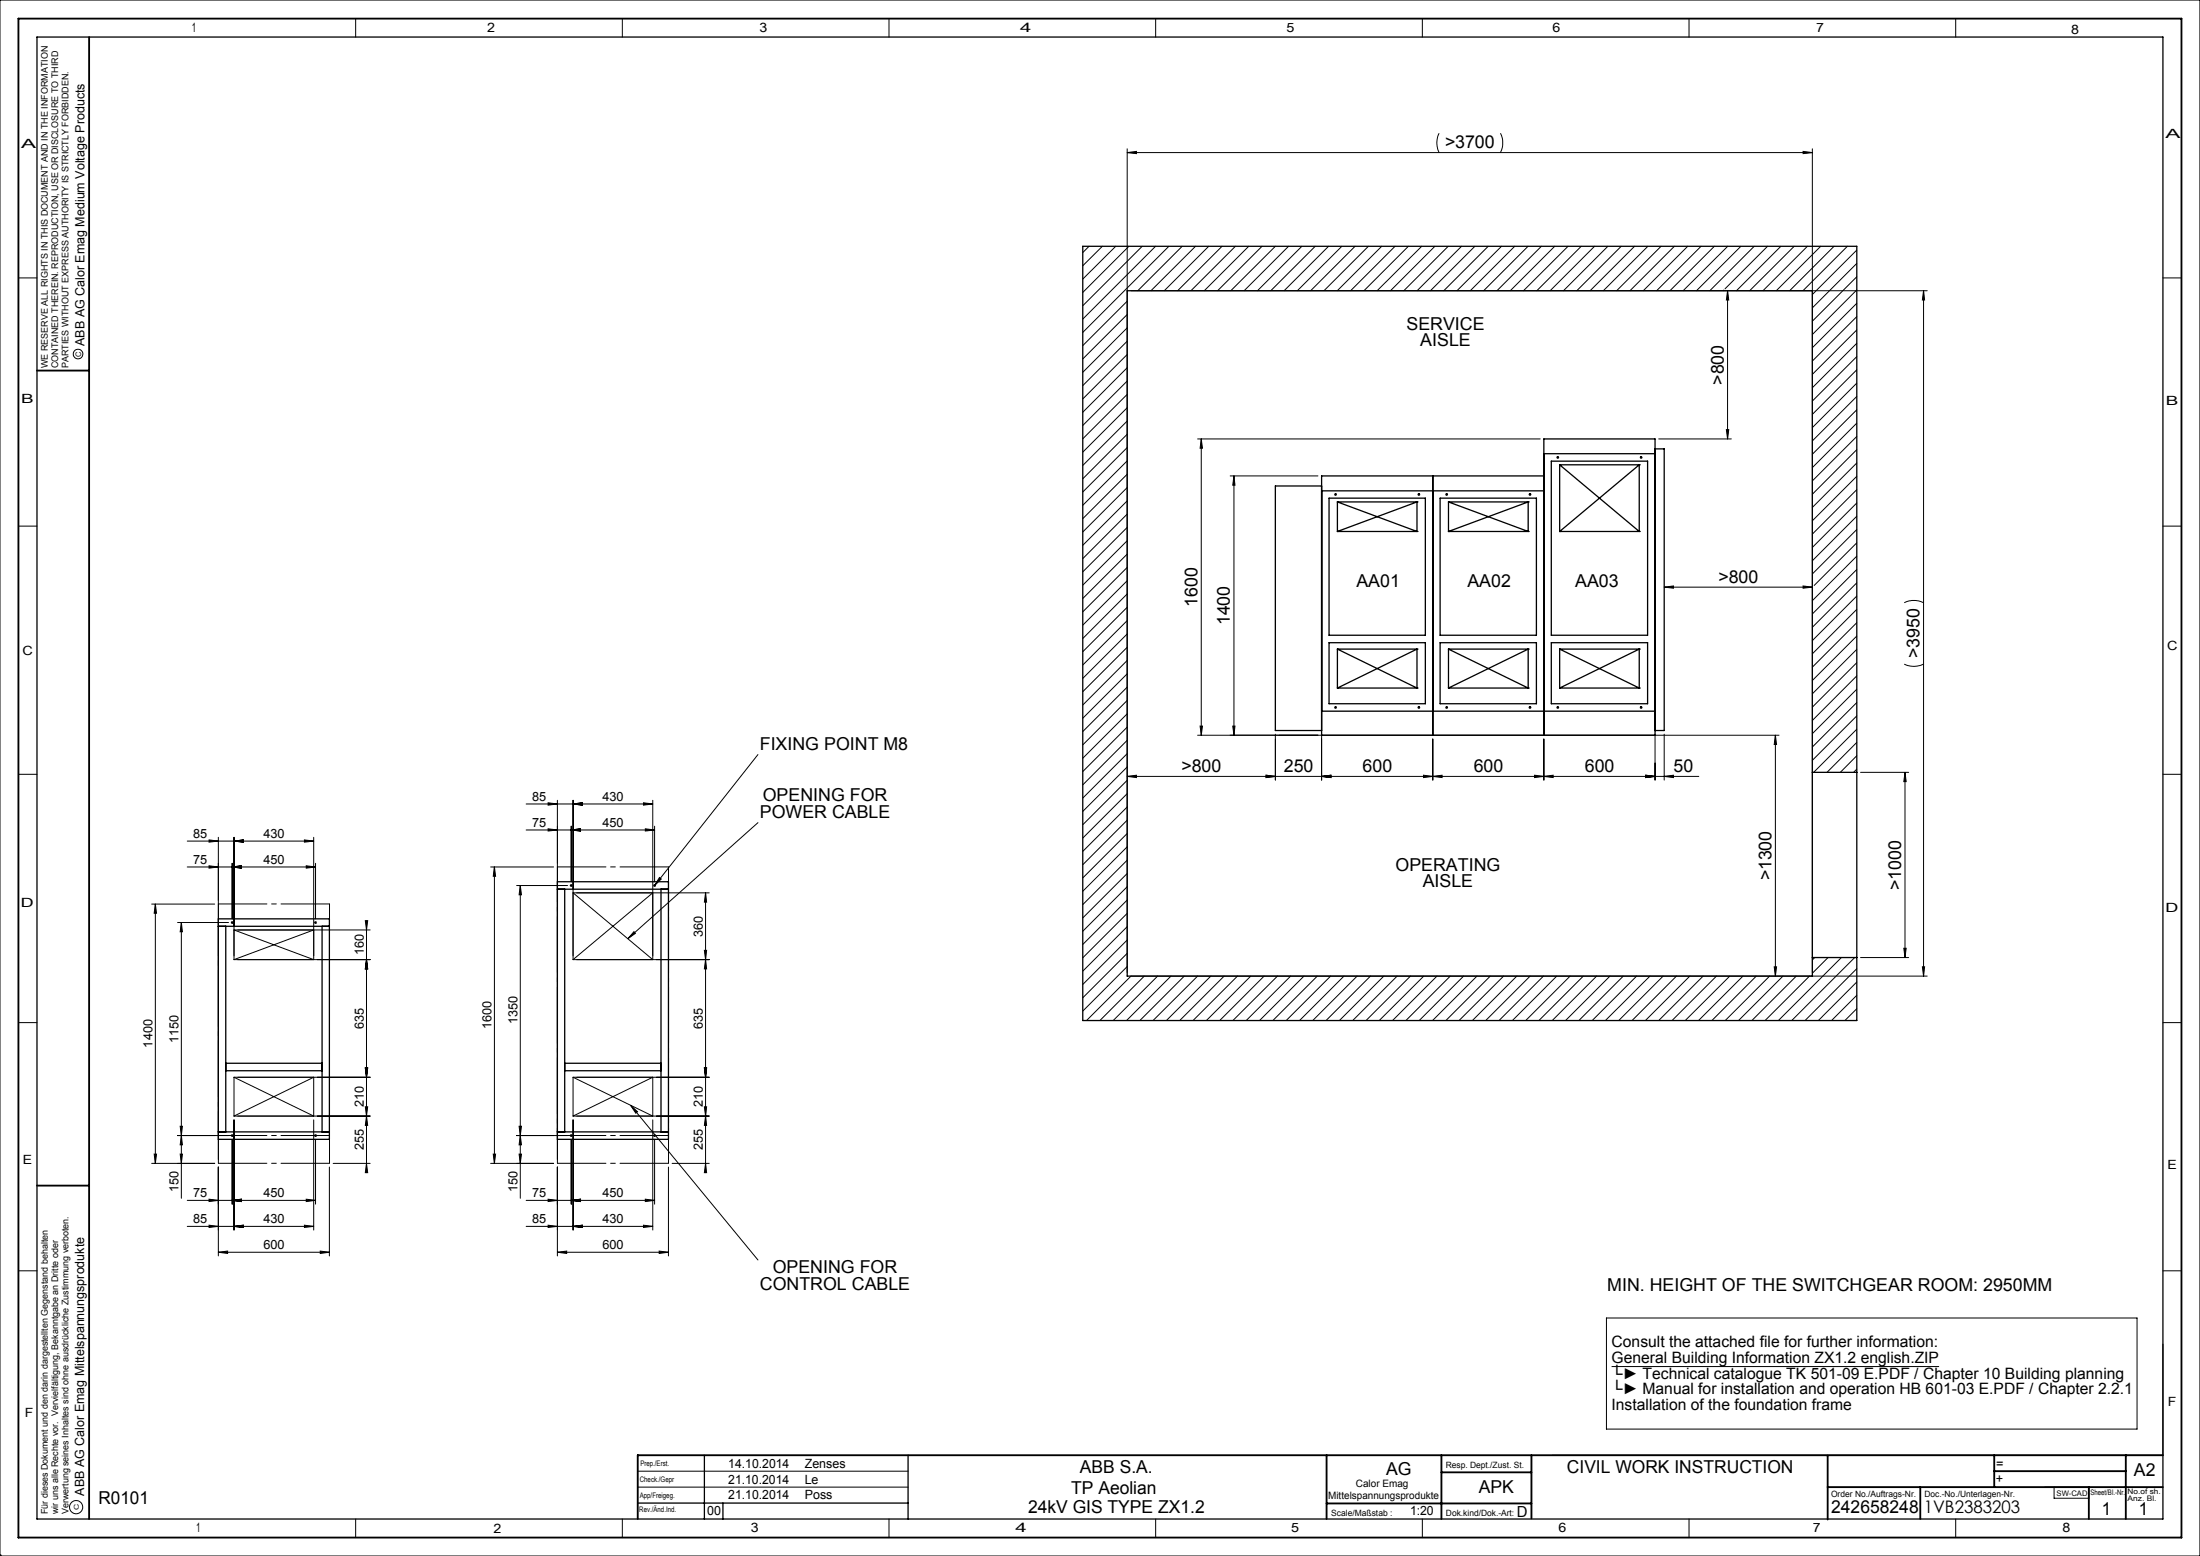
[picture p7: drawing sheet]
<svg xmlns="http://www.w3.org/2000/svg" width="594mm" height="420mm" viewBox="0 0 594 420" stroke-linecap="round" stroke-linejoin="round" font-family="sans-serif">
<g fill="none" stroke="#000" stroke-width=".27">
<path d="M96 5v5M168 5v5M240 5v5M312 5v5M384 5v5M456 5v5M528 5v5M388.5 36l-.3 1-.3 1.4 .3 1.8 .3 1M405.1 36l.6 2v1.5l-.6 1.7M304.3 40.2v222.3M304.3 41.2h185M304.3 41.2l2.5-.3v.6z"/>
<path d="M486.8 40.9l2.5 .3-2.5 .3zM489.3 40.2v222.3M5 75h5M294 66.5l-1.7 1.7M297.6 66.5l-5.3 5.2M301.2 66.5l-8.9 8.8M304.8 66.5l-12.5 12.4M305.4 78.5h214.9M308.4 66.5l-16.1 16M312 66.5l-19.7 19.6M315.6 66.5l-23.3 23.2M319.2 66.5l-12 12"/>
<path d="M322.8 66.5l-12 12M326.4 66.5l-12 12M330 66.5l-12 12M333.6 66.5l-12 12M337.1 66.5l-11.9 12M340.7 66.5l-11.9 12M344.3 66.5l-12 12M347.9 66.5l-12 12M351.5 66.5l-12 12M355.1 66.5l-12 12M358.7 66.5l-12 12M362.3 66.5l-12 12"/>
<path d="M365.9 66.5l-12 12M369.5 66.5l-12 12M373.1 66.5l-12 12M376.7 66.5l-12 12M380.3 66.5l-12 12M383.9 66.5l-12.1 12M387.4 66.5l-12 12M391 66.5l-12 12M394.6 66.5l-12 12M398.2 66.5l-12 12M401.8 66.5l-12 12M405.4 66.5l-12 12"/>
<path d="M409 66.5l-12 12M412.6 66.5l-12 12M416.2 66.5l-12 12M419.8 66.5l-12 12M423.4 66.5l-12.1 12M426.9 66.5l-12 12M430.5 66.5l-12 12M434.1 66.5l-12 12M437.7 66.5l-12 12M441.3 66.5l-12 12M444.9 66.5l-12 12M448.5 66.5l-12 12"/>
<path d="M452.1 66.5l-12 12M455.7 66.5l-12 12M459.3 66.5l-12 12M462.9 66.5l-12 12M465.4 78.3l-.2 .2M466.4 78.5l.4 2.5h-.7zM466.4 78.5v40M466.5 66.5l-12.1 12M470 66.5l-12 12M473.6 66.5l-12 12M477.2 66.5l-11.5 11.5M480.8 66.5l-12 12"/>
<path d="M484.4 66.5l-12 12M488 66.5l-12 12M491.6 66.5l-12 12M495.2 66.5l-12 12M498.8 66.5l-12 12M501.3 67.5l-12 12M501.3 71.1l-12 12M501.3 74.7l-12 12M501.3 78.3l-12 12M519.4 78.5l.2 2.5h-.6zM519.4 78.5v185M584 75h5"/>
<path d="M304.3 81.3l-12 12M304.3 84.9l-12 12M304.3 88.5l-12 12M304.3 92.1l-12 12M304.3 95.7l-12 12M304.3 99.3l-12 12M501.3 81.9l-12 12M501.3 85.5l-12 12M501.3 89.1l-12 12M501.3 92.7l-12 12M501.3 96.3l-12 11.9M501.3 99.8l-12 12"/>
<path d="M304.3 102.9l-12 11.9M304.3 106.5l-12 11.9M304.3 110l-12 12M304.3 113.6l-12 12M304.3 117.2l-12 12M323.4 118.5h92.5M324.3 118.5l.4 2.5h-.7zM324.3 118.5v80M447.9 118.5h19.6M466.1 116h.7l-.4 2.5zM501.3 103.4l-12 12M501.3 107l-12 12"/>
<path d="M501.3 110.6l-12 12M501.3 114.2l-12 12M501.3 117.8l-12 12M304.3 120.8l-12 12M304.3 124.4l-12 12M304.3 128l-12 12M304.3 131.6l-12 12M304.3 135.2l-12 12M304.3 138.8l-12 12M332.1 128.5h23.7M333.2 128.5v70M333.2 128.5l.2 2.5h-.6z"/>
<path d="M501.3 121.4l-12 12M501.3 125l-12 12M501.3 128.6l-12 12M501.3 132.2l-12 12M501.3 135.8l-12 12M501.3 139.3l-12 12.1M5 142h5M304.3 142.4l-12 12M304.3 146l-12 12M304.3 149.6l-12 12M304.3 153.2l-12 12M304.3 156.8l-12 12"/>
<path d="M449.3 158.5h40M449.3 158.5l2.5-.3v.6zM486.8 158.2l2.5 .3-2.5 .3zM501.3 142.9l-12 12M501.3 146.5l-11.5 11.5M501.3 150.1l-12 12M501.3 153.7l-12 12M501.3 157.3l-12 12M584 142h5M304.3 160.3l-12 12M304.3 163.9l-12 12M304.3 167.5l-12 12"/>
<path d="M304.3 171.1l-12 12M304.3 174.7l-12 12M304.3 178.3l-12 12M501.3 160.9l-12 12M501.3 164.5l-12 12M501.3 168.1l-12 12M501.3 171.7l-12 12M501.3 175.3l-12 12M501.3 178.9l-12 12M514.1 179.3l1 .4 1.5 .2 1.7-.2 1.1-.4M514.1 162.7l2.1-.6 1.8 .1 1.4 .5M304.3 181.9l-12 12"/>
<path d="M304.3 185.5l-12 12M304.3 189.1l-12 12M304.3 192.7l-12 12M304.3 196.3l-12 12M304.3 199.8l-12 12.1M323.4 198.5h156.9M324 196h.7l-.4 2.5zM332.8 196h.6l-.2 2.5zM344.3 198.2v12.4M356.8 198.2v12.4M386.9 199.5v11.1M416.8 199.5v11.1"/>
<path d="M446.9 198.2v12.4M449.3 198.2v12.4M479.4 198.5v65M479.4 198.5l.3 2.5h-.7zM501.3 182.4l-12 12.1M501.3 186l-12 12M501.3 189.6l-12 12M501.3 193.2l-12 12M501.3 196.8l-11.6 11.7M5 209h5M142.1 217h34.1M148 216.7l2.5 .3-2.5 .3z"/>
<path d="M150.5 216v97M154.7 217l2.5-.3v.6zM154.7 216v43M173.7 216.7l2.5 .3-2.5 .3zM176.2 216v43l-21.5-18h36.8M204.6 203.7l-27.9 35.3M304.3 209.6l2.5-.3v.6zM304.3 203.4l-12 12M304.3 207l-12 12M304.3 210.6l-12 12M304.3 214.2l-12 12M304.3 217.8l-12 12"/>
<path d="M341.8 209.3l2.5 .3-2.5 .3zM356.8 209.6l2.5-.3v.6zM384.4 209.3l2.5 .3-2.5 .3zM386.9 209.6l2.5-.3v.6zM414.3 209.3l2.5 .3-2.5 .3zM416.8 209.6l2.5-.3v.6zM444.4 209.3l2.5 .3-2.5 .3zM449.3 209.6l2.5-.3v.6zM458.7 209.6h-154.4M501.3 200.4l-8 8.1M501.3 204l-4.4 4.5M501.3 207.6l-.8 .9"/>
<path d="M502.4 208.5h12.9M514.3 208.5l.4 2.5h-.7zM514.3 208.5v50M584 209h5M50.6 234h34.6M50.6 227h34.1M56.4 233.7l2.5 .3-2.5 .3zM56.4 226.7l2.5 .3-2.5 .3zM58.9 226v87M62.7 234l2.5-.3v.6zM62.7 233v15M63.2 227l2.5-.3v.6z"/>
<path d="M63.2 226v33M82.2 226.7l2.5 .3-2.5 .3zM82.7 233.7l2.5 .3-2.5 .3zM84.7 226v33l-21.5-8h36.7M85.2 233v15M132.5 234h17M133.5 234l.3 2.5h-.6zM133.5 234v80M139.5 239h13.7M140.5 239l.3 2.5h-.6zM140.5 239v84.4M142.1 224h34.6"/>
<path d="M148 223.7l2.5 .3-2.5 .3zM154.2 224l2.5-.3v.6zM154.2 223v15M174.2 223.7l2.5 .3-2.5 .3zM176.7 223v15M178 236.9l.5 .4-1.8 1.7zM204.6 222.1l-35.1 31.3M304.3 221.4l-12 12M304.3 225l-12 12M304.3 228.6l-12 12M304.3 232.2l-12 12M304.3 235.8l-12 12"/>
<path d="M304.3 239.3l-12 12.1M41 244h17M41.9 244l.4 2.5h-.7zM41.9 244v70M47.9 249h13.8M49 249l.2 2.5h-.6zM49 249v74.4M63.2 259h36.7M84.7 251l-21.5 8M98.6 248.5h.7l-.3 2.5zM99 259l.3 2.5h-.7zM99 248.5v68"/>
<path d="M154.7 259h36.8M171.2 251.5l.4 .4-2.1 1.5zM176.2 241l-21.5 18M190.2 256.5h.6l-.3 2.5zM190.5 241l.3 2.5h-.6zM190.5 259l.3 2.5h-.6zM190.5 241v75.5M304.3 242.9l-12 12M304.3 246.5l-12 12M304.3 250.1l-12 12M304.3 253.7l-12 12M304.3 257.3l-12 12"/>
<path d="M490 258.5l-.7 .6M493.6 258.5l-4.3 4.2M497.2 258.5l-17 17M500.8 258.5l-17 17M502.4 258.5h12.9M514 256h.7l-.4 2.5zM5 276h5M304.3 260.9l-12 12M309 263.5l-12 12M312.6 263.5l-12 12M316.2 263.5l-12 12M319.8 263.5l-12 12"/>
<path d="M323.4 263.5l-12.1 12M326.9 263.5l-12 12M330.5 263.5l-12 12M334.1 263.5l-12 12M337.7 263.5l-12 12M341.3 263.5l-12 12M344.9 263.5l-12 12M348.5 263.5l-12 12M352.1 263.5l-12 12M355.7 263.5l-12 12M359.3 263.5l-12 12M362.9 263.5l-12 12"/>
<path d="M366.4 263.5l-12 12M370 263.5l-12 12M373.6 263.5l-12 12M377.2 263.5l-12 12M380.8 263.5l-12 12M384.4 263.5l-12 12M388 263.5l-12 12M391.6 263.5l-12 12M395.2 263.5l-12 12M398.8 263.5l-12 12M402.4 263.5l-12 12M406 263.5l-12.1 12"/>
<path d="M409.5 263.5l-12 12M413.1 263.5l-12 12M416.7 263.5l-12 12M420.3 263.5l-12 12M423.9 263.5l-12 12M427.5 263.5l-12 12M431.1 263.5l-12 12M434.7 263.5l-12 12M438.3 263.5l-12 12M441.9 263.5l-12 12M445.5 263.5l-12 12M449.1 263.5l-12 12"/>
<path d="M452.6 263.5l-11.9 12M456.2 263.5l-11.9 12M459.8 263.5l-11.9 12M463.4 263.5l-12 12M467 263.5l-12 12M470.6 263.5l-12 12M474.2 263.5l-12 12M477.8 263.5l-12 12M479 261h.7l-.3 2.5zM481.4 263.5l-12 12M485 263.5l-12 12M488.6 263.5l-12 12"/>
<path d="M501.3 261.5l-13.9 14M501.3 265.1l-10.3 10.4M501.3 268.7l-6.8 6.8M501.3 272.3l-3.2 3.2M519 261h.6l-.2 2.5zM520.3 263.5h-214.9l-12 12M584 276h5M63.2 290.8v10.5M63.2 290.8l21.5 10.5v-10.5l-21.5 10.5M63.2 290.8h36.7M98.6 288.3h.7l-.3 2.5zM98.6 298.7h.7l-.3 2.6z"/>
<path d="M154.7 290.8v10.5M154.7 290.8l21.5 10.5v-10.5l-21.5 10.5M154.7 290.8h36.8M170.3 298.4l34.3 41.7M170.3 298.4l1.8 1.7-.4 .4zM190.2 288.3h.6l-.3 2.5zM190.2 298.7h.6l-.3 2.6zM41 314h17M41.6 311.5h.7l-.4 2.5zM47.9 306.5h13.8M48.6 311.5h.6l-.2 2.5zM48.6 304h.6l-.2 2.5z"/>
<path d="M49 306.5l.2 2.5h-.6zM58.9 315v24M62.7 307.5v17.5M63.2 302.3v29.7M63.2 301.3h36.7M84.7 302.3v29.7M85.2 307.5v17.5M88.9 315v24M90 314h9.9M99 301.3l.3 2.5h-.7zM99 314l.3 2.5h-.7zM132.5 314h17"/>
<path d="M133.2 311.5h.6l-.3 2.5zM139.5 306.5h13.7M140.2 311.5h.6l-.3 2.5zM140.2 304h.6l-.3 2.5zM140.5 306.5l.3 2.5h-.6zM150.5 315v24M154.2 307.5v17.5M154.7 302.3v29.7M154.7 301.3h36.8M176.2 302.3v29.7M176.7 307.5v17.5M180.5 315v24"/>
<path d="M181.5 314h10M190.5 301.3l.3 2.5h-.6zM190.5 314l.3 2.5h-.6zM50.6 324h34.6M50.6 331h34.1M56.4 323.7l2.5 .3-2.5 .3zM56.4 330.7l2.5 .3-2.5 .3zM58.9 338l2.6-.3v.6zM58.9 338h30M62.7 324l2.5-.3v.6zM63.2 331l2.5-.3v.6zM82.2 330.7l2.5 .3-2.5 .3z"/>
<path d="M82.7 323.7l2.5 .3-2.5 .3zM86.5 337.7l2.4 .3-2.4 .3zM142.1 324h34.6M142.1 331h34.1M148 330.7l2.5 .3-2.5 .3zM148 323.7l2.5 .3-2.5 .3zM150.5 338l2.5-.3v.6zM150.5 338h30M154.2 324l2.5-.3v.6zM154.7 331l2.5-.3v.6zM173.7 330.7l2.5 .3-2.5 .3zM174.2 323.7l2.5 .3-2.5 .3z"/>
<path d="M178 337.7l2.5 .3-2.5 .3zM5 343h5M433.7 355.8h143.3v29.9h-143.3zM584 343h5M435.1 368.9h88.5M584 362.8v30h-164.8M172.2 397.1h73M-.1 420h594.1v-420h-594v420M0 419.9v.1M.4 419.6l-.4 .4M96 410v5M168 410v5"/>
<path d="M172.2 401.4h73M240 410v5M312 410v5M384 410v5M456 410v5M528 410v5M552 401.4h12v3h-9.4v-3"/>
<circle cx="21.1" cy="95.6" r="1.3"/>
<circle cx="20.5" cy="406.8" r="1.78"/>
</g>
<g fill="none" stroke="#000" stroke-width=".35">
<path d="M10 10h574v400h-574zM292.3 66.5h209v209h-209zM304.3 78.5h185v185h-185zM356.8 131.2h-12.5v66h12.5M356.8 132.5h60M358.8 134.5h26v37h-26zM361.1 135.5v8M361.1 135.5h21.5M361.1 135.5l21.5 8M382.6 135.5v8M382.6 135.5l-21.5 8M386.9 128.5v70"/>
<path d="M388.8 134.5h26v37h-26zM391.1 135.5h21.5M391.1 135.5v8M391.1 135.5l21.5 8M412.6 135.5v8M412.6 135.5l-21.5 8M416.8 128.5h-60v70h90.1v-80h-30.1v80M416.8 122.5h30M418.9 124.5h26v47h-26zM421.1 125.5h21.5M421.1 125.5v18M421.1 125.5l21.5 18"/>
<path d="M442.6 125.5v18M442.6 125.5l-21.5 18M446.9 121.2h2.4v76h-2.4M361.1 143.5h21.5M391.1 143.5h21.5M421.1 143.5h21.5M358.8 173.5h26v16.5h-26zM361.1 175.2h21.5M361.1 175.2v10.5M361.1 175.2l21.5 10.5M382.6 175.2v10.5M382.6 175.2l-21.5 10.5"/>
<path d="M388.8 173.5h26v16.5h-26zM391.1 175.2h21.5M391.1 175.2v10.5M391.1 175.2l21.5 10.5M412.6 175.2v10.5M412.6 175.2l-21.5 10.5M418.9 173.5h26v16.5h-26zM421.1 175.2h21.5M421.1 175.2v10.5M421.1 175.2l21.5 10.5M442.6 175.2v10.5M442.6 175.2l-21.5 10.5"/>
<path d="M356.8 192h90M361.1 185.7h21.5M391.1 185.7h21.5M421.1 185.7h21.5M489.3 208.5h12M150.5 238h30v69.5h-30zM58.9 248h30v59.5h-30zM58.9 250h30M61 250v55.5M87 250v55.5M150.5 240h30M152.5 240v65.5"/>
<path d="M178.5 240v65.5M489.3 258.5h12M61 289h26M61 287h26M152.5 289h26M152.5 287h26M58.9 305.5h30M150.5 305.5h30M190.2 392.8v17.2M245.2 392.8v17.2M172.2 405.7h73M195.2 405.7v4.3"/>
<circle cx="360.6" cy="133.5" r=".2"/>
<circle cx="383.1" cy="133.5" r=".2"/>
<circle cx="390.6" cy="133.5" r=".2"/>
<circle cx="413.1" cy="133.5" r=".19"/>
<circle cx="420.6" cy="123.5" r=".2"/>
<circle cx="443.1" cy="123.5" r=".2"/>
<circle cx="360.6" cy="191" r=".2"/>
<circle cx="383.1" cy="191" r=".2"/>
<circle cx="390.6" cy="191" r=".2"/>
<circle cx="413.1" cy="191" r=".19"/>
<circle cx="420.6" cy="191" r=".2"/>
<circle cx="443.1" cy="191" r=".2"/>
<circle cx="154.2" cy="239" r=".2"/>
<circle cx="176.7" cy="239" r=".19"/>
<circle cx="62.7" cy="249" r=".2"/>
<circle cx="85.2" cy="249" r=".2"/>
<circle cx="62.7" cy="306.5" r=".2"/>
<circle cx="85.2" cy="306.5" r=".2"/>
<circle cx="154.2" cy="306.5" r=".2"/>
<circle cx="176.7" cy="306.5" r=".19"/>
</g>
<g fill="none" stroke="#000" stroke-width=".5">
<path d="M5 5h584v410h-584zM24.1 10v400M10 100h14.1M10 320h14.1M358.2 392.8v17.2M389.2 397.4h24.3M389.2 392.8v17.2M413.5 392.8v17M493.5 392.9v17.3M538.4 397.1h35.6M538.4 392.8v8.6M574 392.8v17.2"/>
<path d="M584 392.8h-411.8v17.2M358.2 405.8h55.3M493.5 401.4h90.5M518.5 401.4v8.6M564 401.4v8.6"/>
</g>
<path d="M150.5 234h30M59 244h30M59 314h30M59 306.5h30M150.5 314h30M150.5 306.5h30" fill="none" stroke="#000" stroke-width=".27" stroke-dasharray="15.2 1.3 1.3 1.3" stroke-dashoffset="2.1"/>
<path d="M150.5 314v-80M180.5 314v-80" fill="none" stroke="#000" stroke-width=".27" stroke-dasharray="15.2 1.3 1.3 1.3" stroke-dashoffset="5.7"/>
<path d="M59 314v-70M89 314v-70" fill="none" stroke="#000" stroke-width=".27" stroke-dasharray="15.2 1.3 1.3 1.3" stroke-dashoffset="1.2"/>
<g fill="#000">
<path d="M304.3 41.2l2.5-.3v.6zM486.8 40.9l2.5 .3-2.5 .3zM449.3 158.5l2.5-.3v.6zM486.8 158.2l2.5 .3-2.5 .3z"/>
<path d="M382.4 175.2a.2 .2 0 0 1 .4 0 .2 .2 0 0 1-.4 0zM360.9 185.7a.2 .2 0 0 1 .4 0 .2 .2 0 0 1-.4 0zM360.9 175.2a.2 .2 0 0 1 .4 0 .2 .2 0 0 1-.4 0zM382.4 185.7a.2 .2 0 0 1 .4 0 .2 .2 0 0 1-.4 0zM382.4 135.5a.2 .2 0 0 1 .4 0 .2 .2 0 0 1-.4 0zM360.9 143.5a.2 .2 0 0 1 .4 0 .2 .2 0 0 1-.4 0zM382.4 143.5a.2 .2 0 0 1 .4 0 .2 .2 0 0 1-.4 0zM360.9 135.5a.2 .2 0 0 1 .4 0 .2 .2 0 0 1-.4 0zM412.4 175.2a.2 .2 0 0 1 .4 0 .2 .2 0 0 1-.4 0zM390.9 185.7a.2 .2 0 0 1 .4 0 .2 .2 0 0 1-.4 0zM412.4 185.7a.2 .2 0 0 1 .4 0 .2 .2 0 0 1-.4 0zM390.9 175.2a.2 .2 0 0 1 .4 0 .2 .2 0 0 1-.4 0zM412.4 135.5a.2 .2 0 0 1 .4 0 .2 .2 0 0 1-.4 0zM390.9 143.5a.2 .2 0 0 1 .4 0 .2 .2 0 0 1-.4 0zM412.4 143.5a.2 .2 0 0 1 .4 0 .2 .2 0 0 1-.4 0zM390.9 135.5a.2 .2 0 0 1 .4 0 .2 .2 0 0 1-.4 0zM420.9 185.7a.2 .2 0 0 1 .4 0 .2 .2 0 0 1-.4 0zM442.4 175.2a.2 .2 0 0 1 .4 0 .2 .2 0 0 1-.4 0zM420.9 175.2a.2 .2 0 0 1 .4 0 .2 .2 0 0 1-.4 0zM442.4 185.7a.2 .2 0 0 1 .4 0 .2 .2 0 0 1-.4 0zM420.9 143.5a.2 .2 0 0 1 .4 0 .2 .2 0 0 1-.4 0zM442.4 125.5a.2 .2 0 0 1 .4 0 .2 .2 0 0 1-.4 0zM442.4 143.5a.2 .2 0 0 1 .4 0 .2 .2 0 0 1-.4 0zM420.9 125.5a.2 .2 0 0 1 .4 0 .2 .2 0 0 1-.4 0z"/>
<path d="M332.8 196h.6l-.2 2.5zM333.2 128.5l.2 2.5h-.6z"/>
<path d="M479.4 198.5l.3 2.5h-.7zM479 261h.7l-.3 2.5z"/>
<path d="M341.8 209.3l2.5 .3-2.5 .3zM304.3 209.6l2.5-.3v.6z"/>
<path d="M341.8 209.3l2.5 .3-2.5 .3zM356.8 209.6l2.5-.3v.6zM356.8 209.6l2.5-.3v.6zM384.4 209.3l2.5 .3-2.5 .3zM386.9 209.6l2.5-.3v.6zM414.3 209.3l2.5 .3-2.5 .3zM416.8 209.6l2.5-.3v.6zM444.4 209.3l2.5 .3-2.5 .3zM444.4 209.3l2.5 .3-2.5 .3zM449.3 209.6l2.5-.3v.6z"/>
<path d="M171.2 251.5l.4 .4-2.1 1.5zM178 236.9l.5 .4-1.8 1.7zM170.3 298.4l1.8 1.7-.4 .4z"/>
<path d="M519 261h.6l-.2 2.5zM519.4 78.5l.2 2.5h-.6zM514 256h.7l-.4 2.5zM514.3 208.5l.4 2.5h-.7zM324 196h.7l-.4 2.5zM324.3 118.5l.4 2.5h-.7zM466.1 116h.7l-.4 2.5zM466.4 78.5l.4 2.5h-.7z"/>
<path d="M41.6 311.5h.7l-.4 2.5zM41.9 244l.4 2.5h-.7zM133.2 311.5h.6l-.3 2.5zM133.5 234l.3 2.5h-.6z"/>
<path d="M48.6 311.5h.6l-.2 2.5zM49 306.5l.2 2.5h-.6zM48.6 304h.6l-.2 2.5zM49 249l.2 2.5h-.6zM140.2 311.5h.6l-.3 2.5zM140.5 306.5l.3 2.5h-.6zM140.2 304h.6l-.3 2.5zM140.5 239l.3 2.5h-.6z"/>
<path d="M99 301.3l.3 2.5h-.7zM98.6 288.3h.7l-.3 2.5zM99 314l.3 2.5h-.7zM98.6 298.7h.7l-.3 2.6zM99 259l.3 2.5h-.7zM98.6 248.5h.7l-.3 2.5zM98.6 288.3h.7l-.3 2.5zM99 259l.3 2.5h-.7zM190.5 301.3l.3 2.5h-.6zM190.2 288.3h.6l-.3 2.5zM190.5 314l.3 2.5h-.6zM190.2 298.7h.6l-.3 2.6zM190.2 256.5h.6l-.3 2.5zM190.5 241l.3 2.5h-.6zM190.2 288.3h.6l-.3 2.5zM190.5 259l.3 2.5h-.6z"/>
<path d="M58.9 338l2.6-.3v.6zM86.5 337.7l2.4 .3-2.4 .3zM150.5 338l2.5-.3v.6zM178 337.7l2.5 .3-2.5 .3z"/>
<path d="M62.7 324l2.5-.3v.6zM82.7 323.7l2.5 .3-2.5 .3zM56.4 323.7l2.5 .3-2.5 .3zM62.7 324l2.5-.3v.6zM62.7 234l2.5-.3v.6zM82.7 233.7l2.5 .3-2.5 .3zM56.4 233.7l2.5 .3-2.5 .3zM62.7 234l2.5-.3v.6zM154.2 324l2.5-.3v.6zM174.2 323.7l2.5 .3-2.5 .3zM148 323.7l2.5 .3-2.5 .3zM154.2 324l2.5-.3v.6zM154.2 224l2.5-.3v.6zM174.2 223.7l2.5 .3-2.5 .3zM148 223.7l2.5 .3-2.5 .3zM154.2 224l2.5-.3v.6z"/>
<path d="M63.2 331l2.5-.3v.6zM82.2 330.7l2.5 .3-2.5 .3zM56.4 330.7l2.5 .3-2.5 .3zM63.2 331l2.5-.3v.6zM63.2 227l2.5-.3v.6zM82.2 226.7l2.5 .3-2.5 .3zM56.4 226.7l2.5 .3-2.5 .3zM63.2 227l2.5-.3v.6zM154.7 331l2.5-.3v.6zM173.7 330.7l2.5 .3-2.5 .3zM148 330.7l2.5 .3-2.5 .3zM154.7 331l2.5-.3v.6zM154.7 217l2.5-.3v.6zM173.7 216.7l2.5 .3-2.5 .3zM148 216.7l2.5 .3-2.5 .3zM154.7 217l2.5-.3v.6z"/>
</g>
<g font-size="4.8">
<text x="390.2" y="40.1">&gt;3700</text>
<text x="379.7" y="89">SERVICE</text>
<text x="383.5" y="93.5">AISLE</text>
<text x="465.4" y="103.8" transform="rotate(-90 465.4 103.8)">&gt;800</text>
<text x="366.2" y="158.4">AA01</text>
<text x="396.2" y="158.4">AA02</text>
<text x="425.3" y="158.4">AA03</text>
<text x="464" y="157.4">&gt;800</text>
<text x="323.3" y="163.8" transform="rotate(-90 323.3 163.8)">1600</text>
<text x="332.1" y="168.8" transform="rotate(-90 332.1 168.8)">1400</text>
<text x="518.3" y="177.6" transform="rotate(-90 518.3 177.6)">&gt;3950</text>
<text x="205.2" y="202.5">FIXING POINT M8</text>
<text x="319" y="208.5">&gt;800</text>
<text x="346.6" y="208.5">250</text>
<text x="367.9" y="208.5">600</text>
<text x="397.9" y="208.5">600</text>
<text x="427.9" y="208.5">600</text>
<text x="451.9" y="208.5">50</text>
<text x="205.2" y="220.8">POWER CABLE</text>
<text x="206" y="216.3">OPENING FOR</text>
<text x="376.8" y="235">OPERATING</text>
<text x="384.1" y="239.5">AISLE</text>
<text x="478.3" y="237.6" transform="rotate(-90 478.3 237.6)">&gt;1300</text>
<text x="513.3" y="240.1" transform="rotate(-90 513.3 240.1)">&gt;1000</text>
<text x="208.6" y="343.6">OPENING FOR</text>
<text x="205.2" y="348.1">CONTROL CABLE</text>
<text x="434" y="348.6">MIN. HEIGHT OF THE SWITCHGEAR ROOM: 2950MM</text>
<text x="291.6" y="397.6">ABB S.A.</text>
<text x="374.2" y="398">AG</text>
<text x="423.1" y="397.6">CIVIL WORK INSTRUCTION</text>
<text x="576.2" y="398.4">A2</text>
<text x="26.6" y="406">R0101</text>
<text x="289.2" y="403.2">TP Aeolian</text>
<text x="399.3" y="402.9">APK</text>
<text x="277.6" y="408.5">24kV GIS TYPE ZX1.2</text>
<text x="494.4" y="408.3">242658248</text>
<text x="567.5" y="409">1</text>
<text x="577.5" y="409">1</text>
</g>
<text font-size="4.7" x="519.4" y="408.3">1VB2383203</text>
<g font-size="4.2">
<text x="435.1" y="363.7">Consult the attached file for further information:</text>
<text x="435.1" y="367.9">General Building Information ZX1.2 english.ZIP</text>
<text x="435.1" y="372.2">└► Technical catalogue TK 501-09 E.PDF / Chapter 10 Building planning</text>
<text x="435.1" y="376.4">└► Manual for installation and operation HB 601-03 E.PDF / Chapter 2.2.1</text>
<text x="435.1" y="380.6">Installation of the foundation frame</text>
</g>
<text font-size="4.1" x="409.6" y="409.5">D</text>
<g font-size="3.4">
<text x="51.8" y="8.7">1</text>
<text x="131.5" y="8.5">2</text>
<text x="205" y="8.7">3</text>
<text x="275.4" y="8.6">4</text>
<text x="347.4" y="8.7">5</text>
<text x="419.2" y="8.6">6</text>
<text x="490.3" y="8.6">7</text>
<text x="559.2" y="9">8</text>
<text x="5.7" y="39.9">A</text>
<text x="584.7" y="37.2">A</text>
<text x="22.8" y="93.4" transform="rotate(-90 22.8 93.4)">ABB AG Calor Emag Medium Voltage Products</text>
<text x="5.7" y="108.8">B</text>
<text x="584.8" y="109.2">B</text>
<text x="6.1" y="176.9">C</text>
<text x="585.1" y="175.3">C</text>
<text x="143.7" y="216.2">85</text>
<text x="162.7" y="216.2">430</text>
<text x="52.2" y="226.2">85</text>
<text x="71.1" y="226.2">430</text>
<text x="143.7" y="223.2">75</text>
<text x="162.7" y="223.2">450</text>
<text x="52.1" y="233.2">75</text>
<text x="71.1" y="233.2">450</text>
<text x="5.7" y="244.8">D</text>
<text x="584.7" y="246">D</text>
<text x="98.2" y="257.8" transform="rotate(-90 98.2 257.8)">160</text>
<text x="189.7" y="252.8" transform="rotate(-90 189.7 252.8)">360</text>
<text x="48.2" y="281.5" transform="rotate(-90 48.2 281.5)">1150</text>
<text x="98.2" y="277.7" transform="rotate(-90 98.2 277.7)">635</text>
<text x="132.7" y="277.7" transform="rotate(-90 132.7 277.7)">1600</text>
<text x="139.7" y="276.5" transform="rotate(-90 139.7 276.5)">1350</text>
<text x="189.7" y="277.7" transform="rotate(-90 189.7 277.7)">635</text>
<text x="41.2" y="282.7" transform="rotate(-90 41.2 282.7)">1400</text>
<text x="98.2" y="298.8" transform="rotate(-90 98.2 298.8)">210</text>
<text x="189.7" y="298.8" transform="rotate(-90 189.7 298.8)">210</text>
<text x="98.2" y="310.5" transform="rotate(-90 98.2 310.5)">255</text>
<text x="189.7" y="310.5" transform="rotate(-90 189.7 310.5)">255</text>
<text x="6.2" y="314.2">E</text>
<text x="585.2" y="315.4">E</text>
<text x="48.2" y="321.8" transform="rotate(-90 48.2 321.8)">150</text>
<text x="52.1" y="323.2">75</text>
<text x="71.1" y="323.2">450</text>
<text x="139.7" y="321.8" transform="rotate(-90 139.7 321.8)">150</text>
<text x="143.7" y="323.2">75</text>
<text x="162.7" y="323.2">450</text>
<text x="52.2" y="330.2">85</text>
<text x="71.1" y="330.2">430</text>
<text x="143.7" y="330.2">85</text>
<text x="162.7" y="330.2">430</text>
<text x="71.1" y="337.2">600</text>
<text x="162.7" y="337.2">600</text>
<text x="6.7" y="382.4">F</text>
<text x="585.4" y="379.5">F</text>
<text x="196.6" y="400.5">21.10.2014</text>
<text x="196.6" y="396.2">14.10.2014</text>
<text x="217.3" y="396.2">Zenses</text>
<text x="217.3" y="400.5">Le</text>
<text x="538.9" y="400.3">+</text>
<text x="539" y="396.3">=</text>
<text x="22.7" y="403.7" transform="rotate(-90 22.7 403.7)">ABB AG Calor Emag Mittelspannungsprodukte</text>
<text x="196.6" y="404.7">21.10.2014</text>
<text x="217.3" y="404.7">Poss</text>
<text x="53" y="413.6">1</text>
<text x="133.2" y="413.7">2</text>
<text x="191" y="408.9">00</text>
<text x="202.8" y="413.5">3</text>
<text x="274.2" y="413.5">4</text>
<text x="348.6" y="413.5">5</text>
<text x="380.7" y="408.9">1:20</text>
<text x="420.8" y="413.6">6</text>
<text x="489.4" y="413.6">7</text>
<text x="556.8" y="413.5">8</text>
</g>
<g font-size="2.7">
<text x="366.1" y="401.4">Calor Emag</text>
<text x="358.6" y="404.6">Mittelspannungsprodukte</text>
</g>
<g font-size="2.5">
<text x="12.9" y="99.4" transform="rotate(-90 12.9 99.4)">WE RESERVE ALL RIGHTS IN THIS DOCUMENT AND IN THE INFORMATION</text>
<text x="15.7" y="99.4" transform="rotate(-90 15.7 99.4)">CONTAINED THEREIN. REPRODUCTION, USE OR DISCLOSURE TO THIRD</text>
<text x="18.5" y="99.4" transform="rotate(-90 18.5 99.4)">PARTIES WITHOUT EXPRESS AUTHORITY IS STRICTLY FORBIDDEN.</text>
<text x="12.9" y="408.7" transform="rotate(-90 12.9 408.7)">Für dieses Dokument und den darin dargestellten Gegenstand behalten</text>
<text x="15.7" y="408.7" transform="rotate(-90 15.7 408.7)">wir uns alle Rechte vor. Vervielfältigung, Bekanntgabe an Dritte oder</text>
<text x="18.5" y="408.7" transform="rotate(-90 18.5 408.7)">Verwertung seines Inhaltes sind ohne ausdrückliche Zustimmung verboten.</text>
</g>
<g font-size="2.3">
<text x="390.4" y="396.1">Resp. Dept./Zust. St.</text>
<text x="494.4" y="404.1">Order No./Auftrags-Nr.</text>
<text x="519.6" y="404">Doc.-No./Unterlagen-Nr.</text>
<text x="359.4" y="409.2">Scale/Maßstab :</text>
<text x="390.4" y="409.2">Dok.kind/Dok.-Art:</text>
</g>
<g font-size="2.1">
<text x="21.9" y="96.4" transform="rotate(-90 21.9 96.4)">C</text>
<text x="172.9" y="395.8">Prep./Erst.</text>
<text x="172.7" y="399.9">Check./Gepr</text>
<text x="172.7" y="404.3">App/Freigeg.</text>
<text x="555.3" y="403.8">SW-CAD</text>
<text x="564.4" y="403.5">Sheet/Bl.-Nr.</text>
<text x="574.5" y="403.2">No.of sh.</text>
<text x="574.5" y="405.2">Anz. Bl.</text>
<text x="172.6" y="408.2">Rev./Änd.Ind.</text>
</g>
<text font-size="1.8" x="21.3" y="407.7" transform="rotate(-90 21.3 407.7)">C</text>
</svg>
